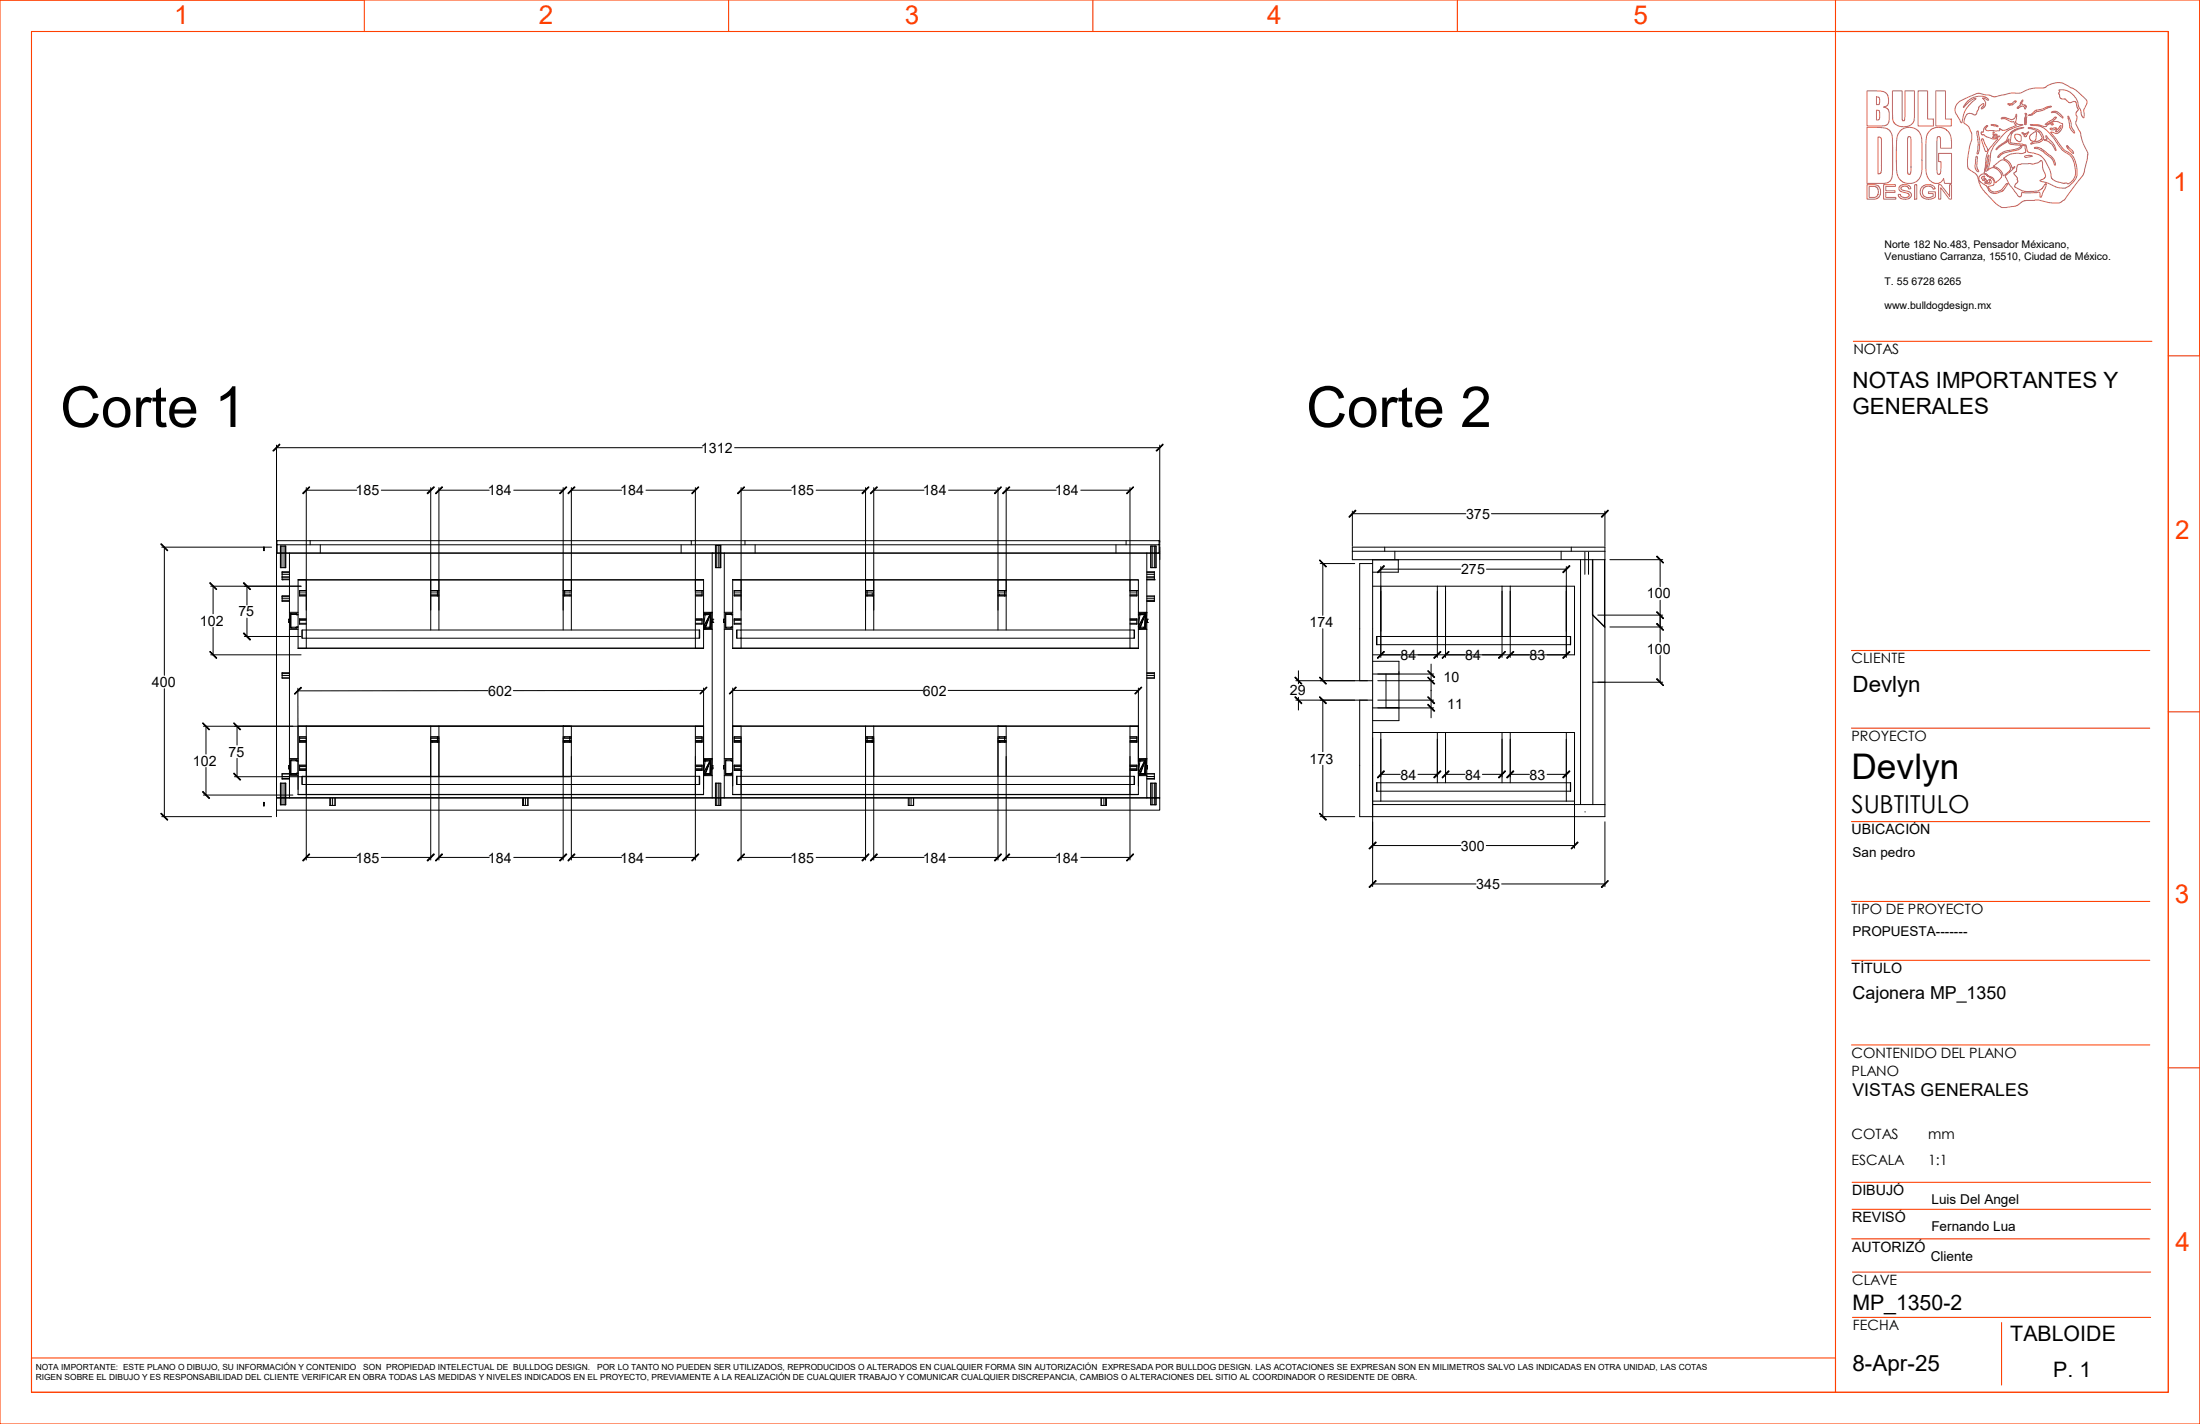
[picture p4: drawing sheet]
<svg xmlns="http://www.w3.org/2000/svg" width="432mm" height="279mm" viewBox="0 0 432 279" stroke-linecap="round" stroke-linejoin="round" font-family="sans-serif">
<g fill="#000" stroke="#000" stroke-width=".2">
<path d="M53.6 88.4l1.3-1.3v.1l-1.2 1.3z" fill-rule="evenodd"/>
<path d="M59.4 96.8l1.3-1.3 .1 .1-1.3 1.3z" fill-rule="evenodd"/>
<path d="M83.8 96.8l1.3-1.3 .2 .1-1.4 1.3z" fill-rule="evenodd"/>
<path d="M86.7 95.5l.2 .1-1.3 1.3-.1-.1z" fill-rule="evenodd"/>
<path d="M109.8 96.8l1.3-1.3 .2 .1-1.4 1.3z" fill-rule="evenodd"/>
<path d="M112.7 95.5l.2 .1-1.4 1.3v-.1z" fill-rule="evenodd"/>
<path d="M135.8 96.8l1.3-1.3 .1 .1-1.4 1.3z" fill-rule="evenodd"/>
<path d="M144.7 96.8l1.3-1.3 .1 .1-1.2 1.3z" fill-rule="evenodd"/>
<path d="M169.2 96.8l1.3-1.3 .1 .1-1.3 1.3z" fill-rule="evenodd"/>
<path d="M170.8 96.8l1.3-1.3 .1 .1-1.3 1.3z" fill-rule="evenodd"/>
<path d="M195.2 96.8l1.3-1.3 .1 .1-1.3 1.3z" fill-rule="evenodd"/>
<path d="M196.8 96.8l1.3-1.3 .1 .1-1.3 1.3z" fill-rule="evenodd"/>
<path d="M221.1 96.8l1.3-1.3 .1 .1-1.3 1.3z" fill-rule="evenodd"/>
<path d="M226.9 88.4l1.3-1.3 .1 .1-1.3 1.3z" fill-rule="evenodd"/>
<path d="M31.5 106.8l.2-.1 1.2 1.3v.1z" fill-rule="evenodd"/>
<path d="M41.2 114.3l1.3 1.3v.1l-1.4-1.3z" fill-rule="evenodd"/>
<path d="M47.8 114.4l.1-.1 1.3 1.3-.1 .1z" fill-rule="evenodd"/>
<path d="M259 109.9l1.3 1.3-.1 .1z" fill-rule="evenodd"/>
<path d="M266 100.1l.1 .1-1.3 1.3v-.1z" fill-rule="evenodd"/>
<path d="M271.6 111l.1 .1-1.3 1.3-.1-.1z" fill-rule="evenodd"/>
<path d="M306.7 112.3l1.3-1.3 .1 .1-1.3 1.3z" fill-rule="evenodd"/>
<path d="M314.3 101.4l1.3-1.3 .1 .1-1.3 1.3z" fill-rule="evenodd"/>
<path d="M325.2 109.1l1.3 1.3-.1 .1-1.3-1.3z" fill-rule="evenodd"/>
<path d="M41.1 127.9l.1-.1 1.3 1.3v.1z" fill-rule="evenodd"/>
<path d="M47.8 124.3l.1-.1 1.3 1.3-.1 .1z" fill-rule="evenodd"/>
<path d="M59.1 134.8l.1 .2-1.3 1.2-.1-.1z" fill-rule="evenodd"/>
<path d="M138.7 134.8l.1 .1-1.3 1.3-.1-.1z" fill-rule="evenodd"/>
<path d="M144.4 134.8l.1 .1-1.3 1.3-.1-.1z" fill-rule="evenodd"/>
<path d="M224 134.8l.1 .1-1.3 1.3-.1-.1z" fill-rule="evenodd"/>
<path d="M254.1 132.9l.2-.1 1.2 1.4h-.1z" fill-rule="evenodd"/>
<path d="M254.1 136.8l.2-.1 1.2 1.3-.1 .1z" fill-rule="evenodd"/>
<path d="M259 132.8l1.3 1.4h-.1l-1.2-1.3z" fill-rule="evenodd"/>
<path d="M259 136.8v-.1l1.3 1.3-.1 .1z" fill-rule="evenodd"/>
<path d="M270.3 129.1l1.3-1.3 .1 .1-1.3 1.3z" fill-rule="evenodd"/>
<path d="M280.3 131.6l1.3 1.2-.1 .2-1.3-1.3z" fill-rule="evenodd"/>
<path d="M280.3 136.7l1.3 1.3-.1 .1-1.3-1.3z" fill-rule="evenodd"/>
<path d="M281.4 129.1l1.3-1.3 .1 .1-1.3 1.3z" fill-rule="evenodd"/>
<path d="M280.3 132.8l1.3 1.4h-.1l-1.3-1.3z" fill-rule="evenodd"/>
<path d="M280.3 138.2l1.3 1.3-.1 .1-1.3-1.3z" fill-rule="evenodd"/>
<path d="M283 129.1l1.3-1.3 .1 .1-1.3 1.3z" fill-rule="evenodd"/>
<path d="M294.1 129.1l1.3-1.3 .1 .1-1.3 1.3z" fill-rule="evenodd"/>
<path d="M295.7 129.1l1.3-1.3 .1 .1-1.3 1.3z" fill-rule="evenodd"/>
<path d="M306.7 129.1l1.3-1.3 .1 .1-1.3 1.3z" fill-rule="evenodd"/>
<path d="M325.2 133.1l1.3 1.4h-.1l-1.3-1.2z" fill-rule="evenodd"/>
<path d="M325.2 122.3l1.3 1.3-.1 .1-1.3-1.3z" fill-rule="evenodd"/>
<path d="M325.1 120.1l.1-.1 1.3 1.3-.1 .1z" fill-rule="evenodd"/>
<path d="M31.5 159.6h.2l1.2 1.2v.2z" fill-rule="evenodd"/>
<path d="M39.8 155.3l1.3 1.3-.1 .1-1.2-1.3z" fill-rule="evenodd"/>
<path d="M39.8 141.8l1.3 1.3-.1 .1-1.2-1.3z" fill-rule="evenodd"/>
<path d="M45.9 151.7l1.3 1.3-.1 .1-1.3-1.3z" fill-rule="evenodd"/>
<path d="M45.8 141.9l.1-.1 1.3 1.3-.1 .1z" fill-rule="evenodd"/>
<path d="M259 159.6l1.3 1.2-.1 .2-1.2-1.4z" fill-rule="evenodd"/>
<path d="M271.6 151.2l.1 .1-1.3 1.4-.1-.2z" fill-rule="evenodd"/>
<path d="M282.7 151.2l.1 .1-1.3 1.4-.1-.2z" fill-rule="evenodd"/>
<path d="M284.3 151.2l.1 .1-1.3 1.4-.1-.2z" fill-rule="evenodd"/>
<path d="M294.1 152.5l1.3-1.3 .1 .1-1.3 1.4z" fill-rule="evenodd"/>
<path d="M295.7 152.5l1.3-1.3 .1 .1-1.3 1.4z" fill-rule="evenodd"/>
<path d="M306.7 152.5l1.3-1.3 .1 .1-1.3 1.4z" fill-rule="evenodd"/>
<path d="M60.7 167.5l.1 .1-1.3 1.4-.1-.2z" fill-rule="evenodd"/>
<path d="M85.1 167.5l.2 .1-1.4 1.4-.1-.2z" fill-rule="evenodd"/>
<path d="M86.7 167.5l.2 .1-1.3 1.4-.1-.2z" fill-rule="evenodd"/>
<path d="M111.1 167.5l.2 .1-1.4 1.4-.1-.2z" fill-rule="evenodd"/>
<path d="M112.7 167.5l.2 .1-1.4 1.4v-.2z" fill-rule="evenodd"/>
<path d="M135.8 168.8l1.3-1.3 .1 .1-1.4 1.4z" fill-rule="evenodd"/>
<path d="M144.7 168.8l1.3-1.3 .1 .1-1.2 1.4z" fill-rule="evenodd"/>
<path d="M170.5 167.5l.1 .1-1.3 1.4-.1-.2z" fill-rule="evenodd"/>
<path d="M172.1 167.5l.1 .1-1.3 1.4-.1-.2z" fill-rule="evenodd"/>
<path d="M195.2 168.8l1.3-1.3 .1 .1-1.3 1.4z" fill-rule="evenodd"/>
<path d="M196.8 168.8l1.3-1.3 .1 .1-1.3 1.4z" fill-rule="evenodd"/>
<path d="M221.1 168.8l1.3-1.3 .1 .1-1.3 1.4z" fill-rule="evenodd"/>
<path d="M270 165.2l.1 .1-1.3 1.3-.1-.1z" fill-rule="evenodd"/>
<path d="M268.7 174l1.3-1.2h.1l-1.3 1.4z" fill-rule="evenodd"/>
<path d="M309.6 165.2l.2 .1-1.4 1.3v-.1z" fill-rule="evenodd"/>
<path d="M314.3 174l1.3-1.2h.1l-1.3 1.4z" fill-rule="evenodd"/>
</g>
<g fill="none" stroke="#000" stroke-width=".2">
<path d="M54.3 87.3v19.1M54.3 87.8h83.5M60.1 95.7v31.5h76.4v-31.5M60.1 96.2h9.9M74.8 96.2h9.7M84.5 95.7v27.9M86.1 95.7v27.9M86.1 96.2h9.9M100.8 96.2h9.7M110.5 95.7v27.9M112.1 95.7v27.9M112.1 96.2h9.9"/>
<path d="M126.8 96.2h9.7M144.2 87.8h83.4M145.5 95.7v27.9h77.1v1.6h-77.1M145.5 96.2h9.8M160.2 96.2h9.7M169.9 95.7v27.9M171.5 95.7v27.9M171.5 96.2h9.9M186.2 96.2h9.7M195.9 95.7v27.9M197.5 95.7v27.9M197.5 96.2h9.8"/>
<path d="M212.1 96.2h9.7M221.8 95.7v20.3M227.6 87.3v19.1M31.7 107.4h21.6M32.3 107.4v25.1M41.4 115h17.7M41.8 115v5.4M48.5 115v3.7M51.7 107.4v.6h.2v-.6M51.7 108h.2M51.7 107.4h.2M51.7 107.6h.2"/>
<path d="M54.3 108.5h2.5v48h-2.5zM54.3 108.5h85.5M54.3 106.9v1.6M54.4 106.1v.8M54.4 106.9v1.6M55 107.1h1.1v4.3h-1.1zM55.3 107.1v4.3M55.4 113.2v.5M55.4 117.5v.4M55.4 112.7v.5M55.4 113.7h.1M55.4 113.2h.1"/>
<path d="M55.4 117.9v.1M55.4 113.2h1.4M55.4 112.4h1.4M55.4 113.6h1.4M55.4 118h1.4M55.4 117.5h1.4M55.4 113.7h1.4M55.4 117.1h1.4M55.4 112.7h1.4M55.4 117h1.4M55.4 117.9h1.4M55.8 107.1v4.3"/>
<path d="M56 107.1v4.3M56.8 112.2h-1.4v.5M56.8 116.9h-1.4v.6M58.5 113.7l1.6 .1zM58.5 113.8v13.4M58.8 115.9v1M58.8 115.9h.1M58.8 116.9h1.3M58.8 116.6h1.3M58.8 115.9h1.3M58.8 116.2h1.3M60.1 113.8h24.4"/>
<path d="M60.1 113.7h24.4M60.9 106.1h-6.5v.8h173.1v-.8h-91.8M60.9 106.1h74.8v.8M60.9 106.1v.8M62.9 106.9v1.6M84.5 113.7l1.6 .1zM84.5 116.9h1.6M84.5 116.6h1.6M84.5 115.9h1.6M84.5 116.2h1.6M85.9 115.9v1M86.1 113.8h24.4"/>
<path d="M86.1 113.7h24.4M110.5 113.7l1.6 .1zM110.5 116.9h1.6M110.5 116.6h1.6M110.5 115.9h1.6M110.5 116.2h1.6M110.8 115.9v1M110.8 115.9h.1M112.1 113.8h24.4M112.1 113.7h24.4M133.7 106.9v1.6M136.5 113.7l1.6 .1z"/>
<path d="M136.5 116.6h1.3M136.5 115.9h1.3M136.5 116.9h1.3M136.5 116.2h1.3M137.8 115.9h.1M137.8 115.9v1h-1.3M138.1 113.8v6.8M139.8 108.5h.1M140.4 107h1.1v4.4h-1.1zM140.6 107v4.4M141 107v4.4M141.3 107v4.4"/>
<path d="M141.4 107v4.4M142.2 108.5h82.9v48h2.5v-48M143.8 113.7l1.7 .1zM143.8 113.8v13.4M144.1 115.9v1M144.1 115.9h.1M144.1 116.9h1.4M144.1 116.6h1.4M144.1 115.9h1.4M144.1 116.2h1.4M145.5 113.8h24.4M145.5 113.7h24.4"/>
<path d="M146.2 106.1v.8M148.2 106.9v1.6M169.9 113.7l1.6 .1zM169.9 116.9h1.6M169.9 116.6h1.6M169.9 115.9h1.6M169.9 116.2h1.6M170.2 116v.9M171.2 116.4v.2M171.5 113.8h24.4M171.5 113.7h24.4M195.9 113.7l1.6 .1z"/>
<path d="M195.9 116.9h1.6M195.9 116.6h1.6M195.9 115.9h1.6M195.9 116.2h1.6M196.2 116.6v.3M197.2 115.9h.1M197.2 115.9v1M197.5 113.8h25.9M197.5 113.7h24.3M219 106.9v1.6M221 106.1v.8M221.8 116.6h1.3"/>
<path d="M221.8 115.9h1.3M221.8 116.9h1.3M221.8 116.2h1.3M223.1 115.9h.1M223.1 115.9v1h-1.3M225.1 108.5h2.5h-.1M225.1 112.2h1.5v.5M225.1 116.9h1.5v.6M225.1 113.2h1.5M225.1 112.4h1.5M225.1 113.6h1.5M225.1 117.5h1.5"/>
<path d="M225.1 113.7h1.5M225.1 117.1h1.5M225.1 112.7h1.5M225.1 117.9h1.5M225.8 107.1h1.1v4.3h-1.1zM225.9 107.1v4.3M226.1 107.1v4.3M226.6 113.7h.1M226.6 117.5v.4h-1.5M226.6 107.1v4.3M226.6 112.7v1M226.9 107.1v4.3"/>
<path d="M227.5 106.1h.1l-.1 2.4h-170.7M227.6 106.9v2.9M259.1 110.6h6.8M259.6 110.6v10.1M265.4 100.3v6.9M265.4 108.2h49.6M265.4 100.8h22.3M269.4 109.8v64.1M269.4 110.6h-2.5v23M269.4 115h39.6v13.5h-39.6M269.4 109.9h5M271 111.2v17.8"/>
<path d="M271 111.7h15.7M271.8 107.4v.8M273.8 108.2v1.6M274.4 109.8v2.5h-5M282.1 115v14M283.7 115v14M291.8 111.7h15.6M292.7 100.8h22.3M294.8 115v14M296.4 115v14M306.4 108.2v1.6M307.4 111.2v17.8"/>
<path d="M308.4 107.4v.8M310.2 109.8v48.1M311.1 108.3v4.4M311.8 108.3v4.4M312.5 109.8v10.8l2.4 2.4v-13.2M312.6 109.8v48.1M315 109.8h-49.6v-2.4h49.6v52.8h-48.1v-22.8M315 100.3v6.9M316 109.8h10.3M325.8 109.8v5.3M325.8 117.8v8.2M32.3 135.1v25.1"/>
<path d="M41.4 128.5h17.7M41.8 123.1v5.4M48 124.9h11.1M48.5 121.3v3.6M55.4 132.5v.5M55.4 133l1.4 .1M55.4 132.5h1.4M55.4 132.2h1.4M55.4 133h1.4M56.7 122.1h.1M56.7 121.5h.1M56.7 121.6h.1"/>
<path d="M56.7 121.5v.6M56.7 122h.1M56.8 123.5h1.7M56.8 120.1h1.7M56.8 132h-1.4v.5M58.5 135v19.9M58.5 127.2h1.6zM58.5 120.7h-.3v-.3l-.1 .2h-.9l-.1-.2v2.8l.1-.1h.9l.1 .1v-.2h.3M58.5 120.6h-.2v-.2h-1.3v2.9h1.3v-.2h.2M58.8 122.3h1.3M58.8 121.5h1.3M58.8 121.7h1.3"/>
<path d="M59.3 123.6h77.9v1.6h-77.9zM59.3 123.6v1.6M60.1 121.4h-1.3v1.1h1.3M60.1 127.2h76.4M95.8 135.5l-37.3 .1M136.5 127.2h1.6zM136.5 121.4h1.3v1.1h-1.3M136.5 122.3h1.3M136.5 121.5h1.3M136.5 121.7h1.3M137.2 123.6v1.6M138.1 123.5v3.7"/>
<path d="M138.1 135v20.9M138.1 135.5h-37.3M138.1 120.6h.3v-.2l.1 .2h.9v-.2v2.8v-.1h-.9l-.1 .1v-.2h-.3zM138.3 120.4l-.2 .2h.2v-.2h1.3v2.9h-1.3v-.2h-.2v.4h1.7l-.2-.2-1.5 .2 .2-.2-.2-.3 1.3-2.4h-1M138.4 120.4l.1 .2h-.1l-.3 2.4 1.3-2.6v2.8M138.5 123.1l-.1 .1M139.4 120.4l-.9 2.7-.1-.1zM139.4 120.4v.2M139.4 120.4v2.7M139.6 120.4l.2-.3h-1.7l.2 .3 1.5-.3-.2 3.2M139.8 122.1h.1M139.8 121.6h.1"/>
<path d="M139.8 121.5h.1M139.8 122h.1M139.9 121.5v.6M139.9 122.1h.1M139.9 121.5h.1M142 122.1h.1M142 121.5h.1M142 121.5v.6M142 122.1h.2M142 121.6h.2M142 121.5h.2M142 122h.2"/>
<path d="M142.2 123.5h1.6M142.2 120.1h1.6M143.8 127.2h1.7zM143.8 135v20.9M143.8 135.5h37.3M143.8 120.6h-.2v-.2h-1.2v2.9h1.2v-.2h.2M143.8 120.7h-.3v-.3l-.1 .2h-.8l-.1-.2v2.8l.1-.1h.8l.1 .1v-.2h.3M144.1 122.3h1.4M144.1 121.5h1.4M144.1 121.7h1.4M144.6 123.6h.9v1.6h-.9zM144.7 123.6v1.6"/>
<path d="M145.5 121.4h-1.4v1.1h1.4M145.5 127.2h76.3M186.1 135.5h37.3M221.8 127.2h1.6zM221.8 122.3h1.3M221.8 121.4h1.3v1.1h-1.3M221.8 121.5h1.3M221.8 121.7h1.3M222.6 123.6v1.6M223.4 120.6v-6.8h-1.6v13.4h-76.3v-2M223.4 120.6h.3v-.2l.2 .2h.8l.1-.2v2.8l-.1-.1h-.8l-.2 .1v-.2h-.3zM223.4 135v19.2"/>
<path d="M223.6 120.4l-.2 .2h.2v-.2h1.3v2.9h-1.3v-.2h-.2l.2 .2-.2 .2 1.5-.2 .2 .2h-1.7M223.7 120.4l.2 .2h-.2l-.3 2.4 1.4-2.6-.1 2.8M223.7 120.6h1l-1.3 2.4v4.2M223.9 123.1l-.2 .1M224.8 120.4l-.9 2.7-.2-.1zM224.8 120.4l-.1 2.7M224.8 120.4l-.1 .2M224.9 120.4l.2-.3h-1.7l.2 .3 1.5-.3-.2 3.2M225.1 132h1.5v.5M225.1 132.5h1.5M225.1 132.2h1.5M225.1 133h1.5"/>
<path d="M225.1 122.1h.1M225.1 121.6h.1M225.1 121.5h.1M225.1 122h.1M225.2 121.5v.6M225.2 121.5h.1M225.2 122.1h.1M226.6 132.5v.6h-1.5M254.3 137.4h15.1M254.3 133.6h15.1M254.8 131.6v2.6M254.8 136.8v2.5"/>
<path d="M259.6 123.4v10.2M259.6 137.4v10.1M269.4 129.8h5.2v11.6h-5.2M269.4 138.9h12M269.4 132.2h12M270.2 124.9h38.1v1.6h-38.1zM270.3 124.9v1.6M270.4 137.4h11M270.4 133.6h11M272 132.2v6.7h2.6M280.9 130.3v10.5M308.2 124.9v1.6"/>
<path d="M312.6 120.6l2.4 2.4M312.6 133.9h13.7M313.6 120.7h12.7M316 123h10.3M325.8 128.6v5.3M39.9 142.5h72M39.9 156h17.6M40.4 142.5v5.5M40.4 150.6v5.4M46 152.4h65.9M46.5 142.5v3.7M46.5 148.8v3.6"/>
<path d="M51.7 157.4h.2v.7h-.2zM51.7 157.6h.2M51.7 158.1h.2M54.3 156.6h173.3v2.4h-173.3zM54.3 156.5v.1M54.3 157.9v2.3M55 153.7h1.1v4.2h-1.1zM55.3 153.7v4.2M55.4 152.4v.4M55.4 152.8v.1M55.4 152.4h1.4M55.4 152.7h1.4"/>
<path d="M55.4 152.9h1.4M55.4 151.8h1.4M55.8 153.7v4.2M56 153.7v4.2M56.7 150.3h.1M56.7 150.7h.1M56.8 148.8h1.7M56.8 152.2h1.7M56.8 156.5v.1M56.8 151.8h-1.4v.6M56.8 150.2h-.1v.7h.1M58.5 155.9v-13.4h1.6v13.4h76.4"/>
<path d="M58.5 142.5h1.6M58.5 155.9h1.6zM58.5 149.4h-.3v-.2h-1.1v2.7l.1-.1h.9l.1 .1v-.2h.3M58.5 149.3h-.2v-.2h-1.3v2.9h1.3v-.2h.2M58.8 144.9h1.3M58.8 145.6h1.3M58.8 145.3h1.3M58.8 150.2h1.3M58.8 144.6h1.3M58.8 145.5h1.3M58.8 150.4h1.3M58.8 151h1.3"/>
<path d="M58.8 150.8h1.3M59.3 152.3v1.6M60.1 150.1h-1.3v1.1h1.3M60.1 144.6h-1.3v1M60.1 144.7v24M60.1 142.5h24.4M64.7 156.6v1.4h.6M64.9 156.6v1.4M65.3 158h.4M65.3 156.6v1.4M65.7 156.6v1.4M65.8 156.6l-.1 1.4"/>
<path d="M84.5 152.3v-9.8h1.6v9.8M84.5 142.5h1.6M84.5 144.7v24M84.5 144.9h1.6M84.5 145.6h1.6M84.5 144.6h1.6M84.5 145.3h1.6M84.5 145.5h1.6M84.8 145.5v.1M85.9 144.6v1M86.1 144.7v24M86.1 142.5h24.4"/>
<path d="M102.6 156.6v1.4h.5M102.7 156.6v1.4M103.1 158h.5M103.1 156.6v1.4M103.6 156.6v1.4M110.5 142.5h1.6zM110.5 142.5v26.2M110.5 144.9h1.6M110.5 145.6h1.6M110.5 144.6h1.6M110.5 145.3h1.6M110.5 145.5h1.6"/>
<path d="M110.8 144.6v.1M110.8 145.5v.1M111.8 144.6v1M112.1 142.5h24.4M136.5 142.5h1.6zM136.5 155.9h1.6zM136.5 144.6h1.3v1h-1.3M136.5 150.1h1.3v1.1h-1.3M136.5 144.9h1.3M136.5 145.6h1.3M136.5 145.3h1.3M136.5 150.2h1.3"/>
<path d="M136.5 144.6h1.3M136.5 145.5h1.3M136.5 150.4h1.3M136.5 151h1.3M136.5 150.8h1.3M137.2 152.3v1.6M137.2 152.3h-77.9v1.6h77.9M138.1 148.8l.2 .3M138.1 149.4h.3v-.2h1v2.7v-.1h-.9l-.1 .1v-.2h-.3zM138.1 149.3v-.5h1.7v3.4h-1.7M138.1 149.3h.2v-.2h1.3v2.9h-1.3v-.2h-.2l.2 .2-.2 .2 1.5-.2 .2 .2v4.3h-83M138.3 149.1l1.5-.3-.2 3.2"/>
<path d="M138.3 149.1l-.2 .2M138.4 149.2l.1 .1-.1 .1-.3 2.3 1.3-2.5v2.7M138.4 149.4l1-.1-1.3 2.4M138.5 151.8l-.1 .1M139.4 149.2l-.9 2.6-.1-.1zM139.4 149.2v.1M139.4 149.2v2.6M139.6 149.1l.2-.3v-40.3h2.4v48l82.9 .1M139.8 156.6h2.4M139.8 150.2h.1v.7h-.1M139.8 150.3h.1M139.8 150.7h.1"/>
<path d="M140.4 153.7h1.1v4.3h-1.1zM140.6 153.7v4.3M141 153.7v4.3M141.3 153.7v4.3M141.4 156.6v1.4M142 150.3h.2M142 150.7h.2M142.2 152.2h1.6M142.2 148.8h1.6M142.2 150.2h-.2v.7h.2M143.8 142.5h1.7zM143.8 155.9h1.7z"/>
<path d="M143.8 149.3h-.2v-.2h-1.2v2.9h1.2v-.2h.2M143.8 149.4h-.3v-.2h-1v2.7l.1-.1h.8l.1 .1v-.2h.3M144.1 145.6h1.4M144.1 144.9h1.4M144.1 145.3h1.4M144.1 150.2h1.4M144.1 144.6h1.4M144.1 145.5h1.4M144.1 150.4h1.4M144.1 151h1.4M144.1 150.8h1.4M144.6 152.3h.9v1.6h-.9z"/>
<path d="M144.7 152.3v1.6M145.5 152.3h77.1v1.6M145.5 155.9h77.9M145.5 150.1h-1.4v1.1h1.4M145.5 144.6h-1.4v1M145.5 151.2h.1M145.5 142.5h24.4M169.9 152.3v-9.8h1.6v9.8M169.9 144.7v24M169.9 144.9h1.6M169.9 145.6h1.6M169.9 144.6h1.6"/>
<path d="M169.9 145.3h1.6M169.9 145.5h1.6M170.2 144.6v.7M170.2 145.5v.1M171.2 144.7v.2M171.2 145.1v.5M171.5 144.7v24M171.5 142.5h24.4M178.3 156.6v1.4h.5M178.4 156.6v1.4M178.8 158h.5M178.8 156.6v1.4"/>
<path d="M179.3 156.6v1.4M195.9 142.5h1.6zM195.9 144.9h1.6M195.9 145.6h1.6M195.9 144.6h1.6M195.9 145.3h1.6M195.9 145.5h1.6M196.2 145.3v.3M196.2 145.6h.1M196.2 144.6v.1M197.2 144.6v1M197.5 142.5h24.3"/>
<path d="M216.1 156.6h.1M216.1 156.6v1.4h.6M216.2 156.6v1.4M216.7 156.6v1.4M217 156.6v1.4M217.2 156.6v1.4h-.5M221.8 152.3v1.6h.9l-.1-1.6M221.8 142.5h1.6zM221.8 144.9h1.3M221.8 144.6h1.3v1h-1.3M221.8 150.1h1.3v1.1h-1.3M221.8 145.6h1.3"/>
<path d="M221.8 145.3h1.3M221.8 150.2h1.3M221.8 144.6h1.3M221.8 145.5h1.3M221.8 150.4h1.3M221.8 151h1.3M221.8 150.8h1.3M223.4 149.4h.3v-.2h1.1v2.7l-.1-.1h-.8l-.2 .1v-.2h-.3zM223.6 149.1l-.2 .2h.2v-.2h1.3v2.9h-1.3v-.2h-.2l.2 .2-.2 .2 1.5-.2M223.7 149.4l1-.1-1.3 2.4v4.2h-1.6v-2h-76.3M223.7 149.2l.2 .1-.2 .1-.3 2.3 1.4-2.5-.1 2.7M223.9 151.8l-.2 .1"/>
<path d="M224.8 149.2l-.9 2.6-.2-.1zM224.8 149.2l-.1 .1M224.8 149.2l-.1 2.6M224.9 152l.2 .2h-1.7M224.9 149.1l.2-.3h-1.7l.2 .3 1.5-.3-.2 3.2M225.1 150.2h.1v.7h-.1M225.1 151.8h1.5M225.1 152.4h1.5M225.1 152.7h1.5M225.1 150.3h.1M225.1 150.7h.1M225.8 153.7h1.1v4.2h-1.1z"/>
<path d="M225.9 153.7v4.2M226.1 153.7v4.2M226.6 151.8v.6M226.6 152.4v.5h-1.5M226.6 153.7v4.2M226.9 153.7v4.2M227.6 156.5v.1M259.6 150.2v10M269.4 143.7h39.6v22.7M269.4 157.2h39.6M269.4 157.9h45.6M270.2 153.6h38.1v1.6h-38.1z"/>
<path d="M270.3 153.6v1.6M271 143.7v13.5M271 151.9h3.8M278.3 151.9h3.8M282.1 143.7v9.9M283.7 143.7v9.9M283.7 151.9h3.8M291 151.9h3.8M294.8 143.7v9.9M296.4 143.7v9.9M296.4 151.9h3.8M303.7 151.9h3.7"/>
<path d="M307.4 143.7v13.5M308.2 153.6v1.6M311.1 159.3h.1M31.7 160.2h21.6M60.1 168.2h9.9M74.8 168.2h9.7M86.1 168.2h9.9M100.8 168.2h9.7M112.1 168.7v-26.2h24.4v26.2M112.1 168.2h9.9M126.8 168.2h9.7M145.5 168.7v-26.2h24.4h26v26.2"/>
<path d="M145.5 168.2h9.8M160.2 168.2h9.7M171.5 168.2h9.9M186.2 168.2h9.7M197.5 168.7v-26.2h24.3v26.2M197.5 168.2h9.8M212.1 168.2h9.7M259.1 160.2h6.8M269.4 165.9h17.3M269.4 173.4h20.3M291.7 165.9h17.3M294.7 173.4h20.3"/>
<path d="M315 161.2v12.7"/>
</g>
<g fill="none" stroke="#c66" stroke-width=".2">
<path d="M366.4 17.8l3 .1 .6 .2 .5 .5 .2 .8-.1 1.1-.3 .3-.6 .2 .7 .3 .4 .5v1.8l-.1 .4-.4 .5-.9 .2h-3zM368.3 19h.1a.55 .55 0 0 1 .5 .8v.4a.32 .32 0 0 1-.4 .3h-.2zM371.4 17.8h1.9v5.5a.3 .3 0 0 0 .3 .4 .3 .3 0 0 0 .2-.5l.1-5.4h1.9l-.1 5.8-.2 .5-.6 .5-1.1 .3-.9-.1-.7-.3-.4-.3-.3-.6zM376.5 17.8h1.8v5.6h1.2v1.3h-3zM379.9 17.8h1.9v5.6h1.2v1.3h-3.1zM384.6 19.9l3.6-1.6 1.5 .3 .9 .1 1 .3 2.9-.7h2l1.3-.6 1.2-.4 2.3-.1 .7-.5a4.1 4.1 0 0 1 2.6-.4l2.9 1.4 2 1.9 .1 .7-.6 1.2v1.6l-.4-.5-.2-1-.4-.7-.2-1-.6-1-1.2-1-.4-.2-1-.1a.23 .23 0 0 0-.4 0 .23 .23 0 0 0 .1 .3l-.2 .5 .3 .9 .9 .1 .8 .8 .9-.3 .4 .1 .4 1.2a.46 .46 0 0 1-.2 .7l-.1 .7 .2 .5-.3 1.2 1 1.9a6 6 0 0 0 .8 2.5l.5 1.2 .1 .5-.9 3.8-3.6 4.9-.9 .7h-.5a10.1 10.1 0 0 1-3.7-.5l-2.8 .1-1.9 1.1-1.7 .2h-1l-1-.7-2.2-2.3-.9-1.3-.8-2.2-1.7-1.2v-1.6l.4-2.7 .4-1.3v-1.2l-.6-1.3-.9-.7v-.7l.4-.9 .4-.3h.6l.6 .3 .3-.1 .7-1.6 .6-.5a.21 .21 0 0 1 .3 0 .21 .21 0 0 1-.1 .3l-.4 .7 .6-.4 .2-.5v-.4l-.6-.9h.3l.7 .5 .2-.1v-.2l-1-.5h-1.1l-.9 .2-.9 .6-.6 .6-.4 .8 1.5-1.5 .9-.3-.8 .8a5 5 0 0 0-1.6 2.5l-.3 1.4-.2 .1-1-1.8-.2-.6 .1-.9zM397 19.6v.3l-.2 .4 .2 .2 .5 .2 .2 .2-.1 .2a.19 .19 0 0 1-.2 .2 .19 .19 0 0 1-.1-.3l-.6-.2-.5 .4a.15 .15 0 0 1-.2 .1 .15 .15 0 0 1-.1-.2 .15 .15 0 0 1 .2-.1l.4-.4v-.4zM366.4 25l3.7 .1 .6 .3 .6 .8 .1 .9 .1 1.8-.1 5.3-.2 1.1-.7 .6-.6 .1h-3.5zM366.4 36.2h1.7l.8 .5 .2 .5v.7l-.2 .7-.3 .3-.6 .2h-1.6zM366.9 36.6h1.1l.5 .3 .2 .9-.1 .5-.3 .3-.3 .1h-1.1zM368.3 21.6h.1a.41 .41 0 0 1 .5 .5v1.2l-.3 .2h-.3zM368.6 26.9l.5 .1 .2 .3v6.2l-.1 .4-.4 .2h-.2z"/>
<path d="M369.7 36.2h2.3v.4h-1.9v.8h1.8v.4h-1.8v.9h2v.4h-2.4zM372.9 36.5l.5-.3h.8l.7 .5 .1 .3-.4 .1-.1-.4-.5-.2-.6 .1-.3 .3 .1 .3 1.4 .4 .5 .3v.6l-.3 .4-1 .2-.6-.1-.5-.3-.1-.6h.4l.2 .5 .6 .2 .6-.1 .3-.3v-.3l-.2-.2-1.3-.3-.4-.3-.1-.5zM373 25.7l.5-.5 .6-.1h1.4l.5 .2 .6 .5 .5 1.2v7l-.2 .7-.4 .6-1.1 .6-1.1 .1-.9-.3-.5-.5-.6-1.1-.1-6.4 .2-1.1zM374.5 26.8a.37 .37 0 0 1 .5 .1 .37 .37 0 0 1 .1 .4l-.1 6.7a.3 .3 0 0 1-.4 .2 .3 .3 0 0 1-.2-.4v-6.5zM375.8 36.2h.4v2.9h-.4zM377.1 36.7l1-.5h.8l.5 .2 .4 .6-.4 .1-.2-.4-.5-.2h-.5l-.5 .2-.3 .6-.1 .6 .5 .7 .8 .2 .8-.3v-.5h-.9v-.4h1.4v1.1l-.5 .2-.8 .2-1.2-.3-.5-.8v-.7zM379 25.4l.6-.3 1-.1 .9 .1 .7 .5 .7 1 .1 2.5h-2.1l-.1-1.9a.34 .34 0 0 0-.3-.4 .34 .34 0 0 0-.3 .5v6.6a.37 .37 0 0 0 .5 .3 .37 .37 0 0 0 .2-.5l.1-2h-.5v-1.6h2.5v5.9h-1.3l-.2-1-.6 .8-.5 .2-.8-.1-.8-.5-.5-.7-.3-1.6v-5.7l.2-1zM380.5 36.2h.4l1.8 2.3v-2.3h.3v2.9h-.4l-1.7-2.3v2.3h-.4zM387.8 30.8a.18 .18 0 0 1 .3-.1 .18 .18 0 0 1 0 .3l-.1 1.6 .3 .8a.18 .18 0 0 1 0 .3 .18 .18 0 0 1-.3-.1l-.4-.7zM388 25.7h.3l.1 .8a6.3 6.3 0 0 1 0 3.3l-.1 .2a.16 .16 0 0 1-.1 .2 .16 .16 0 0 1-.2-.2l.3-1.6zM388.5 34.6l.5-.4 .5-.1 1.4 .8 .4 .6 .1 .6-.2 .3-.7 .1a.22 .22 0 0 0-.3 .2 .22 .22 0 0 0 .2 .3l.7 .6h.8l1-.3 .8-1.1a.17 .17 0 0 1 .2-.2 .17 .17 0 0 1 .1 .3l-1 1.2-1.3 .5-.6-.1-.7-.5-.6-1-1.2-.8-.2-.3zM389 34.7l.4-.2 .2 .2a.33 .33 0 0 0-.1 .5l.2-.1 .2 .3a.17 .17 0 0 1 .2 .2 .17 .17 0 0 1-.2 .1 .17 .17 0 0 1-.2-.1l-.6-.3-.2-.3z"/>
<path d="M389 27.2l.3 .1 .3 .9 .6 1.1-.1 .2a.29 .29 0 0 1-.2 .2 .29 .29 0 0 1-.3-.2l-.7-2zM389.6 24.9l.4-.3 .1 .1-.4 .6v.2l.4 .2h2.3l.1-.5 .4 .3 .6 .1 2.2-1-.3-.3a.34 .34 0 0 0-.1-.4 .34 .34 0 0 0-.5 0l-1.1-.6h-.6a.18 .18 0 0 1-.2 .1 .18 .18 0 0 1-.1-.2 .18 .18 0 0 1 .2-.1l.6-.1 1.3 .5 .5-.2 .4-.9v.5l-.2 1 .1 .3 .6 .3 .7-.1v.2l-2 .6-1 .5-.8 .7-1.9 2.2-.6 1.3-.4 3.2a.19 .19 0 0 1-.3 .2 .2 .2 0 0 1 0-.4l.3-1.4 .1-1.1-.2 .1-.1 .6-.4 2.5 1.1-.7h.6l.9 .5 .6 .9-.1 .5-1 1-.2 .1-.3-.8-.3-.3-.7-.3-.6-.5h-.3l.3-1.4 .1-1.5 .4-1.5 1.9-2.4-1 .1-1-.4-.8-.5a.31 .31 0 0 1-.4-.1 .31 .31 0 0 1 .1-.4 .2 .2 0 0 0 .3 0 .2 .2 0 0 0 0-.3zM389.6 35.8l.7 .1a.38 .38 0 0 0 .1-.7h.2l.2 .3-.1 .5-.5 .1-.6-.1zM390.2 29.6h.1M390.8 24.5h.7l.5 .1 .2 .2zM391.2 26.3l.4 .1a.21 .21 0 0 1 .3-.1 .21 .21 0 0 1 0 .4 .21 .21 0 0 1-.3-.1h-.3zM391.2 26.8l1.3-.1-.1 .1-.8 .3h-.4zM391.3 32.6l1.4-1.1 .5-.1 .9 .5 .4 .7 .1 .6-.3 .5-1.2 .8-.3-.9-.8-.7-.8-.2zM392.6 30.2l.7-.4 2.4-.5 1.1-.6-.3 .5-.4 .2-2.7 .6-1.1 .8a.15 .15 0 0 1-.1 .1 .15 .15 0 0 1-.2-.2 .15 .15 0 0 1 .2-.1zM394.1 20.4h.7l.5-.5a.2 .2 0 0 1 .2-.1 .2 .2 0 0 1 .2 .2l-.8 .6h-.6zM394.7 25.9l1-.6 1.5-.3-1.5 .5-.8 .6-.2 .4-.1 1.5 3 .4 .5 1.4 1.9 .5 .6 .3 .7 .7 1 1.8 .3 1.7 .2 .3 1.1 .6 1.1 .3 .7-.1a.73 .73 0 0 0 .9-.3l.5-.7 .3-.7-.2-2-.5-1.3-.6-.6-1.5-1-1.4-2.1-1.8-1.8-.9-.6-1.9-.2-.1-.1h1.5l1.5 .3 1.5-.9 .8-.1 .4 .2a.73 .73 0 0 1 .6 .5 .73 .73 0 0 1-.2 .8l-.3 .6-.4 .3h-.4l-.7-.3-.3 .1 2.5 3.3 1.6 1.1 .6 1a5.9 5.9 0 0 1 .4 3.3l-.7 1.1-.8 .7-.7 .4-1.5-.1-2.2-.9-1.2-.3-.1-.2 .7-.3 .4-.5-.1-.5-.4-.9-.1-1.4a.24 .24 0 0 0-.2-.2 .24 .24 0 0 0-.3 0l-.4 .4-1 .2-.8-.1-1.8 .2a.8 .8 0 0 0-.6 1l-.1 .4-.4 .2 .1 .3 .5 .7v.4l.2 .2-.6 .7a.31 .31 0 0 0-.1 .3 .31 .31 0 0 0 .2 .3l1.3 .7h.4h2.5l1-.5 .6-.9h.3l-1.1 2.6-.2-.1-.1-.9-3.1 .1a.36 .36 0 0 0-.4 .1 .36 .36 0 0 0-.1 .4v.2a.35 .35 0 0 1-.6-.1l-1.7-2.2-.8-1.5 1.9-2-.6 .3-.1-.5-.5-.8-1.1-.6 1.4-.9 1.1-.1h1.1l.7-.2 .1-.1-.1-1.2-3-.3-.2-.3v-.7l-.4 .6-2.1 1.5 .5-.8 1.5-1 .4-.9zM395.5 26.5l.6-.2 .5 .3 .1 1-.1 .2h-.4l-.4-.2-.4-.6z"/>
<path d="M396.8 26l.8 .3 .5-.4-.3 .5a.34 .34 0 0 1-.3 .4 .34 .34 0 0 1-.3-.4zM397.3 26.7l.1 .1zM397.3 26.2h.1M397.4 20.7h.1M397.4 21.3h.1M397.4 26.8h.1M397.4 23.6l.1 .4zM397.4 26.3h.1M397.4 30.6l.7-.1 .8 .1-.9 .2a.32 .32 0 0 1-.4 .1 .32 .32 0 0 1-.2-.3zM397.5 24.3v.1zM397.5 26.3h.1M397.5 23.2l-.1 .4z"/>
<path d="M397.5 21.3h.1M397.5 24.4h.1M397.5 23.1h.1M397.5 26.8h.1M397.5 20.7l.1 .1zM397.5 22.2l.3 .2-.2 2.1-.1-.1-.1-.5zM397.6 26.8h.1M397.6 20.8l.1 .1zM397.6 26.2h.1M398.1 25.1h.7l1.3 .4 .6 .5 .4 .8v.5l-.6 .6-1.6 .3a.16 .16 0 0 1-.2 .1 .16 .16 0 0 1-.1-.2 .16 .16 0 0 1 .1-.1l1.6-.4 .4-.3 .1-.4-.7-1.1zM398.2 22.6l.5-.2 .9-.8 1.2-.2 1-.4 .8-.1-1.8 .8-1 .2-.9 .7zM398.4 26.6l.9-.7a.26 .26 0 0 1 .3 0 .26 .26 0 0 1 .1 .3l-.1 1-.3 .5h-.5l-.3-.3-.1-.2z"/>
<path d="M399.3 29l.4-.1 .7 .1 2.1 1.6 .7 .8 .2 .9h-.2l-.3-.9-.5-.6-1.5-1.1-.8-.5-.7-.1zM401.4 24.4l1.4-.9 .3-.3a.24 .24 0 0 1 .3-.2 .24 .24 0 0 1 .2 .2l-.7 .6-1.1 .6zM401.5 26.6l1.7 1.8 .3 1.1-.9-1.3-.6-.5-.8-.2 .6-.2-.3-.4zM402.4 25.1h.9a.18 .18 0 0 1 .3 0 .18 .18 0 0 1-.2 .3l-.8 .1-.2-.2zM402.6 24.4l.1-.1a.15 .15 0 0 1 .1-.1 .15 .15 0 0 1 .2 .2 .15 .15 0 0 1-.2 .1zM402.6 22l.3-.2h.7l.9 .6 .4 .7-.1 .1-1.3-1.1zM404.3 24.8l.2-.2v.5l-.8 .8a.2 .2 0 0 1-.2-.2 .2 .2 0 0 1 .2-.2l.4-.4zM405.6 28.6h.2l1.1 1.1 .1 .4-1.3-1.1zM405.9 22.8l.5 1.1 .1 .9 .6 1 .1 .3-1-1.1z"/>
<circle cx="391.3" cy="26" r=".13"/>
</g>
<g fill="none" stroke="#ff3f00" stroke-width=".21">
<path d="M0 0h431.8v279.4h-431.8zM0 0h71.5v6.2M6.2 6.2h419.4v267h-419.4zM143 0v6.2M214.5 0v6.2M286 0v6.2M360.3 6.2h65.3v267h-65.3zM360.3 0v6.2M431.8 0v69.8h-6.2M363.8 67h58.6M363.4 127.6h58.5M425.6 139.7h6.2"/>
<path d="M363.4 142.9h58.5M363.4 161.2h58.5M363.4 176.9h58.5M363.4 188.4h58.5M363.4 205h58.5M425.6 209.5h6.2M363.5 232h58.6M363.5 237.3h58.6M363.4 243.1h58.5M363.6 258.5h58.5M363.6 249.6h58.5M392.9 259.5v12.2"/>
<path d="M6.2 266.4h354.1v6.8h-354.1z"/>
</g>
<g font-size="11.1">
<text x="11.8" y="83.8">Corte 1</text>
<text x="256.4" y="83.8">Corte 2</text>
</g>
<text font-size="6.9" x="363.4" y="152.8">Devlyn</text>
<g font-size="5.1" fill="#ff3f00">
<text x="34.2" y="4.7">1</text>
<text x="105.8" y="4.7">2</text>
<text x="177.6" y="4.7">3</text>
<text x="248.7" y="4.7">4</text>
<text x="320.6" y="4.7">5</text>
<text x="426.5" y="37.5">1</text>
<text x="426.9" y="105.8">2</text>
<text x="426.8" y="177.2">3</text>
<text x="427" y="245.5">4</text>
</g>
<text font-size="4.9" x="363.4" y="159.6">SUBTITULO</text>
<g font-size="4.4">
<text x="363.6" y="76.2">NOTAS IMPORTANTES Y</text>
<text x="363.6" y="81.3">GENERALES</text>
<text x="363.6" y="135.8">Devlyn</text>
<text x="363.6" y="269.1">8-Apr-25</text>
</g>
<g font-size="4.2">
<text x="363.6" y="257">MP_1350-2</text>
<text x="394.5" y="263.2">TABLOIDE</text>
<text x="403" y="270.1">P. 1</text>
</g>
<g font-size="3.5">
<text x="363.6" y="195.9">Cajonera MP_1350</text>
<text x="363.6" y="215">VISTAS GENERALES</text>
</g>
<g font-size="2.8">
<text x="363.8" y="69.5">NOTAS</text>
<text x="137.6" y="88.8">1312</text>
<text x="69.8" y="97.2">185</text>
<text x="95.8" y="97.2">184</text>
<text x="121.7" y="97.2">184</text>
<text x="155.1" y="97.2">185</text>
<text x="181.1" y="97.2">184</text>
<text x="207.1" y="97.2">184</text>
<text x="287.7" y="101.8">375</text>
<text x="286.8" y="112.7">275</text>
<text x="323.3" y="117.4">100</text>
<text x="39.2" y="122.8">102</text>
<text x="46.8" y="120.9">75</text>
<text x="257" y="123.1">174</text>
<text x="274.9" y="129.5">84</text>
<text x="287.6" y="129.5">84</text>
<text x="300.2" y="129.5">83</text>
<text x="323.3" y="128.3">100</text>
<text x="363.4" y="130.1">CLIENTE</text>
<text x="29.8" y="134.8">400</text>
<text x="95.8" y="136.5">602</text>
<text x="181.1" y="136.5">602</text>
<text x="253.2" y="136.4">29</text>
<text x="283.3" y="133.9">10</text>
<text x="284.1" y="139.1">11</text>
<text x="44.9" y="148.5">75</text>
<text x="257" y="149.8">173</text>
<text x="363.4" y="145.4">PROYECTO</text>
<text x="37.8" y="150.2">102</text>
<text x="274.9" y="153">84</text>
<text x="287.6" y="153">84</text>
<text x="300.2" y="153">83</text>
<text x="286.7" y="166.9">300</text>
<text x="363.4" y="163.7">UBICACIÓN</text>
<text x="69.8" y="169.2">185</text>
<text x="95.8" y="169.2">184</text>
<text x="121.7" y="169.2">184</text>
<text x="155.1" y="169.2">185</text>
<text x="181.1" y="169.2">184</text>
<text x="207.1" y="169.2">184</text>
<text x="289.7" y="174.5">345</text>
<text x="363.4" y="179.4">TIPO DE PROYECTO</text>
<text x="363.4" y="190.9">TÍTULO</text>
<text x="363.4" y="207.5">CONTENIDO DEL PLANO</text>
<text x="363.4" y="211">PLANO</text>
<text x="363.4" y="223.5">COTAS</text>
<text x="378.4" y="223.5">mm</text>
<text x="363.4" y="228.5">ESCALA</text>
<text x="378.4" y="228.5">1:1</text>
<text x="363.5" y="239.8">REVISÓ</text>
<text x="363.5" y="234.5">DIBUJÓ</text>
<text x="363.5" y="245.6">AUTORIZÓ</text>
<text x="363.5" y="252.1">CLAVE</text>
<text x="363.7" y="261">FECHA</text>
</g>
<g font-size="2.7">
<text x="363.6" y="168.1">San pedro</text>
<text x="363.6" y="183.7">PROPUESTA-------</text>
<text x="379.1" y="236.3">Luis Del Angel</text>
<text x="379.1" y="241.6">Fernando Lua</text>
<text x="379" y="247.4">Cliente</text>
</g>
<g font-size="2.1">
<text x="369.9" y="48.7">Norte 182 No.483, Pensador Méxicano,</text>
<text x="369.9" y="51.1">Venustiano Carranza, 15510, Ciudad de México.</text>
<text x="369.9" y="55.9">T. 55 6728 6265</text>
<text x="369.9" y="60.7">www.bulldogdesign.mx</text>
</g>
<g font-size="1.6">
<text x="7" y="268.9">NOTA IMPORTANTE: ESTE PLANO O DIBUJO, SU INFORMACIÓN Y CONTENIDO</text>
<text x="71.3" y="268.9">SON PROPIEDAD INTELECTUAL DE BULLDOG DESIGN.</text>
<text x="117.2" y="268.9">POR LO TANTO NO PUEDEN SER UTILIZADOS, REPRODUCIDOS O ALTERADOS EN CUALQUIER FORMA SIN AUTORIZACIÓN EXPRESADA POR BULLDOG DESIGN. LAS ACOTACIONES SE EXPRESAN SON EN MILIMETROS SALVO LAS INDICADAS EN OTRA UNIDAD, LAS COTAS</text>
<text x="7" y="270.8">RIGEN SOBRE EL DIBUJO Y ES RESPONSABILIDAD DEL CLIENTE VERIFICAR EN OBRA TODAS LAS MEDIDAS Y NIVELES INDICADOS EN EL PROYECTO, PREVIAMENTE A LA REALIZACIÓN DE CUALQUIER TRABAJO Y COMUNICAR CUALQUIER DISCREPANCIA, CAMBIOS O ALTERACIONES DEL SITIO AL COORDINADOR O RESIDENTE DE OBRA.</text>
</g>
</svg>
